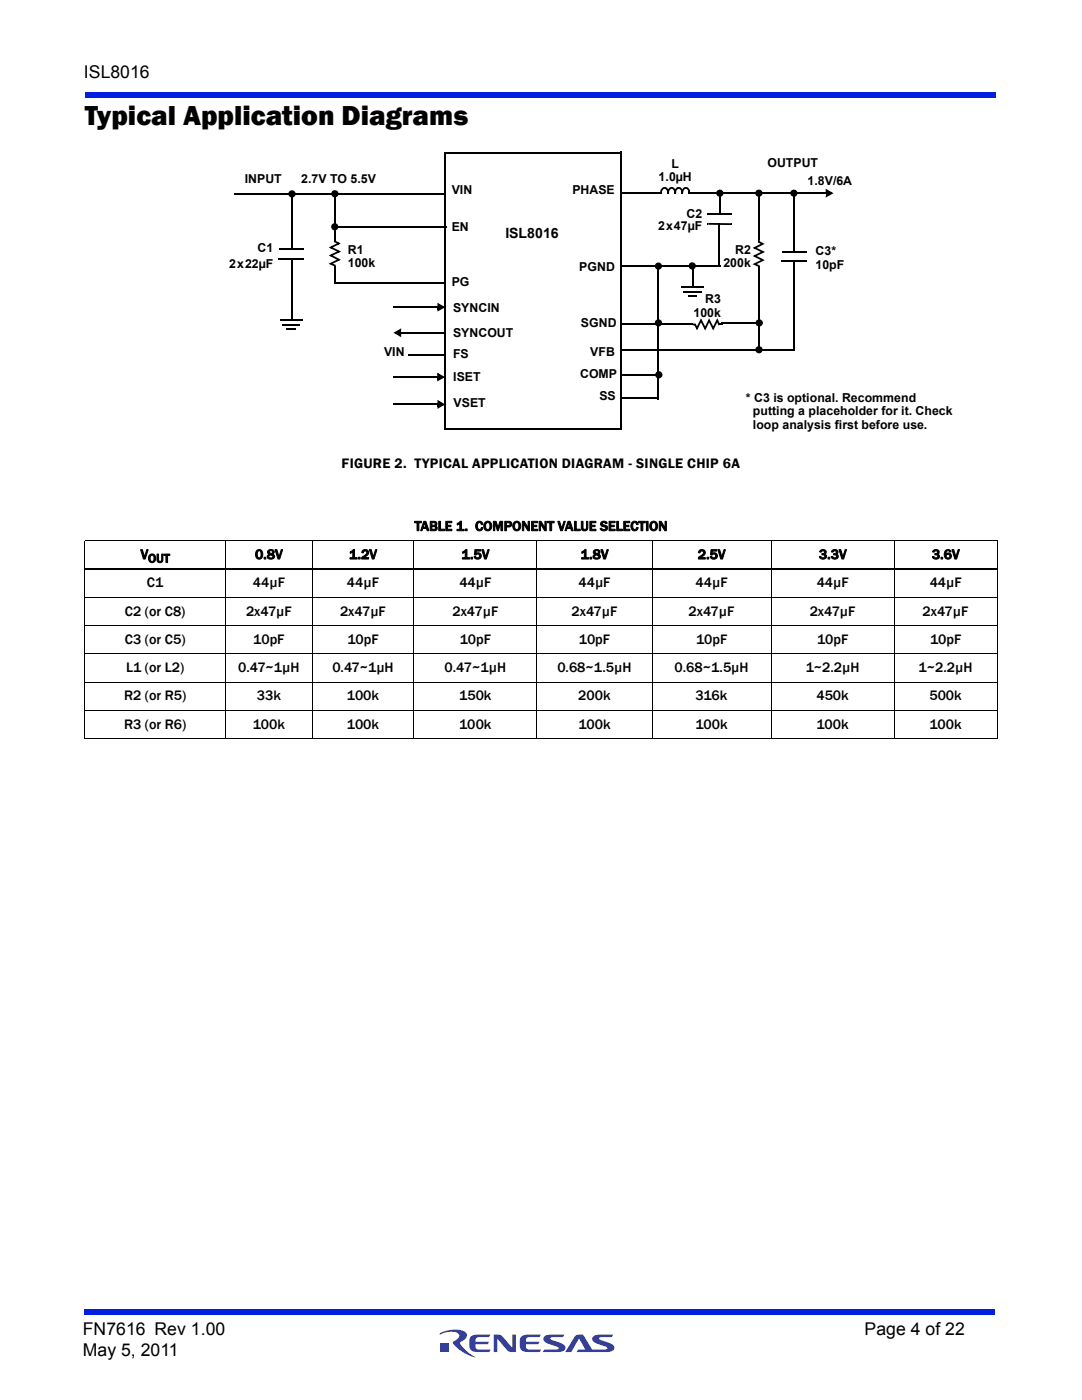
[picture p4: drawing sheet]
<svg xmlns="http://www.w3.org/2000/svg" width="216mm" height="279mm" viewBox="0 0 216 279" stroke-linecap="round" stroke-linejoin="round" font-family="sans-serif">
<g fill="#333f99">
<path d="M98.5 266.3h.7a1.2 1.2 0 0 1 1.1 .5l1.9 2.2v-2.7h.7v3.5h-.7a1.04 1.04 0 0 1-1-.4l-2-2.2v2.6h-.7z"/>
<path d="M93.9 266.8l.8-.4 3.2-.1-.3 .5-2.3 .1a.7 .7 0 0 0-.4 .9h2.7l-.4 .5h-2.3v.4l.2 .5 .2 .1h2.6l-.3 .5h-2.3a1.36 1.36 0 0 1-1.7-1.2l.1-1.5z"/>
<path d="M104 266.8l.8-.4 3.1-.1-.3 .5-2.3 .1a.7 .7 0 0 0-.3 .9h2.7l-.4 .5h-2.3v.4l.1 .5 .3 .1h2.6l-.3 .5h-2.3a1.36 1.36 0 0 1-1.7-1.2l.1-1.5z"/>
<path d="M108.6 266.7l.8-.3 3.2-.1-.3 .5-2.5 .2v.3l.6 .2a3.4 3.4 0 0 1 2.4 1.3 .85 .85 0 0 1-1 1h-3.5l.4-.5h2.1l.6-.1v-.3l-.6-.2a3.4 3.4 0 0 1-2.4-1.3l.1-.5z"/>
<path d="M114.8 266.6a1.8 1.8 0 0 1 1.5-.3l1.9 3h2.3l.7-.1v-.3l-.6-.2a3.4 3.4 0 0 1-2.4-1.3 .85 .85 0 0 1 1-1l3.2-.1-.3 .5-2.5 .2v.3l.6 .2a3.4 3.4 0 0 1 2.4 1.3 .85 .85 0 0 1-1 1h-6.5l.3-.4 1.4-.1-1.2-2.1-1.6 2.6h-1.2z"/>
<path d="M88 268h1.6v1.7h-1.6z"/>
<path d="M87.8 266.1a5.6 5.6 0 0 1 5.1-.2 1.19 1.19 0 0 1-.8 1.8l-.3 .3a6.8 6.8 0 0 0 3 2.9 7.1 7.1 0 0 1-4.4-3l.5-.4a.81 .81 0 0 0 .7-.8 .81 .81 0 0 0-.6-.8 5.3 5.3 0 0 0-3.3 .4z"/>
</g>
<g fill="#001fe0">
<path d="M16.9 261.3h181.7v1h-181.7z"/>
<path d="M16.9 18.4h181.7v1h-181.7z"/>
</g>
<path d="M124 38.4h.2v.4h-.2zM164.8 37.7l1.5 .8-1.5 .9v-.4l1.1-.6 .1 .3-1.2-.6 .2-.3 .1 .7h-.3zM164.8 38.5h.3v.6h-.3z" fill="#000"/>
<path d="M124.2 38.6h6.9M138.2 38.6h26.6" fill="none" stroke="#000" stroke-width=".36"/>
<path d="M164.9 38l1 .5-1 .6z" fill="#000"/>
<path d="M88.9 31h35.1v66h-35.1z" fill="#fff"/>
<g fill="none" stroke="#000" stroke-width=".36">
<path d="M46.9 38.6h42M58.3 38.9v10.8M66.8 38.4v18M88.7 30.5h35.3M88.9 30.5v55.2M124 30.3v55.3M143.6 38.5v4.3M151.4 38.6v9.4M158.4 38.5v11.6M55.8 51.6h4.8M55.8 49.8h4.8M58.3 51.6v12.2"/>
<path d="M66.8 45.3h22.2M66.9 56.4h22M123.8 53.1h19.9M138.2 52.7v4.5M141.3 42.8h4.8M143.5 44.6v8.5M151.4 53.6v16.4M156.1 52.1h4.8M156.1 50.2h4.8M158.4 51.9v17.9M80.1 66.4h8.8M123.9 69.8h34.7"/>
<path d="M124.1 79.5h7.3M144 64.4h7.7M88.7 85.6h35.5"/>
</g>
<g fill="#000">
<path d="M46.7 38.5h.2v.3h-.2zM58.1 38.8h.3v.1h-.3zM57.7 38.2a.72 .72 0 0 1 1.1 0l.2 .5h-.4l-.1-.3 .1 .1-.4-.2-.2 .1-.1 .3 .3 .4 .3-.1 .1-.3h.4l-.2 .5-.4 .2-.6-.1a.75 .75 0 0 1-.1-1.1zM58.6 38.7h.4zM66.3 38.2a.71 .71 0 0 1 1.2 .2v.3h-.3l-.2-.4-.4 .1 .1-.1-.2 .2v-.1v.4l.4 .2 .3-.3h.3a.72 .72 0 0 1-1 .6 .72 .72 0 0 1-.2-1.1zM67.2 38.7h.3zM143.2 38a.72 .72 0 0 1 1.2 .5h-.4l-.3-.3-.4 .2v.3l.2 .2h.3l.2-.4h.4l-.1 .3a.72 .72 0 0 1-1.1 .3 .72 .72 0 0 1 0-1.1zM144 38.5h.4zM151.3 38.5h.3v.1h-.3zM150.9 38.1a.73 .73 0 0 1 .8-.2 .73 .73 0 0 1 .4 .6h-.3l-.3-.3-.4 .2 .2 .5-.1-.1 .4 .1 .2-.4h.3v.3a.69 .69 0 0 1-1.2 .2 .73 .73 0 0 1 0-.9zM151.8 38.5h.3zM158 38a.72 .72 0 0 1 1.1 .5h-.3l-.3-.3-.4 .2v.3l.2 .2h.3l.2-.4h.3v.3a.72 .72 0 0 1-1.1 .3 .72 .72 0 0 1 0-1.1z"/>
<path d="M158.8 38.5h.3zM55.6 51.4h.2v.4h-.2zM55.6 49.6h.2v.3h-.2zM58.1 51.5h.3v.1h-.3zM66.7 45.1h.1v.3h-.1zM66.7 56.4h.3v.2h-.3zM66.7 56.3h.2v.3h-.2zM66.4 44.7l.1-.1a.71 .71 0 0 1 1 .7h-.3l-.2-.3-.2-.1-.3 .2-.1 .2 .2 .3h.2l.4-.3h.3a.73 .73 0 0 1-1.1 .6 .75 .75 0 0 1 0-1.2zM67.2 45.3h.3zM138 57.2h.4v.2h-.4zM137.6 52.5a.73 .73 0 0 1 .8-.1 .73 .73 0 0 1 .5 .7h-.4l-.2-.4h-.3l-.2 .4 .2 .3 .4-.1 .1-.2h.4v.1l-.2 .3-.4 .3-.5-.1a.72 .72 0 0 1-.2-1.2zM138.5 53.1h.4z"/>
<path d="M141.2 42.6h.1v.3h-.1zM141.2 44.5h.1v.4h-.1zM143.4 42.8h.4v.1h-.4zM145.9 44.6h.2v.3h-.2zM151.3 53.5h.3v.1h-.3zM155.9 51.9h.2v.4h-.2zM156 50h.1v.4h-.1zM158.2 50.1h.4v.2h-.4zM79.7 65.8h.4v.6h-.4zM78.5 66.4l1.6-.9-.1 .5-1 .6-.2-.3 1.2 .5-.2 .3-.1-.7h.4v.9zM123.8 69.6h.1v.4h-.1zM123.9 79.3h.2v.4h-.2z"/>
<path d="M151.3 69.6h.1v.4h-.1zM151.7 64.3h.1v.3h-.1zM150.9 69.3a.71 .71 0 0 1 1.2 .2l.1 .3h-.4l-.1-.2-.2-.2-.3 .1-.1 .2 .2 .5 .4-.1 .1-.3h.4l-.1 .3a.72 .72 0 0 1-1 .3 .72 .72 0 0 1-.2-1.1zM151.8 69.8h.4zM158.2 69.8h.4v.2h-.4z"/>
</g>
<path d="M141.3 44.7h4.6" fill="none" stroke="#000" stroke-width=".42"/>
<g fill="#000">
<path d="M78.9 66.4l1-.6v1.2z"/>
<circle cx="58.3" cy="38.7" r=".54"/>
<circle cx="66.8" cy="38.7" r=".54"/>
<circle cx="143.6" cy="38.6" r=".54"/>
<circle cx="151.4" cy="38.5" r=".54"/>
<circle cx="158.4" cy="38.6" r=".54"/>
<circle cx="66.8" cy="45.3" r=".54"/>
<circle cx="138.1" cy="53.1" r=".54"/>
<circle cx="151.4" cy="69.8" r=".54"/>
</g>
<path d="M66.2 47.9h1.2v5.4h-1.2z" fill="#fff"/>
<path d="M66.1 52.5l.9 .4v.1l-.2 .2-.9-.4zM66.7 47.6h.3v.2h-.3zM66.7 53h.3v.6h-.3zM66.7 47.8h.3v.4l-.3 .1 .2-.3 1.1 .6-2.1 1 .2-.4 2 1-2.2 .9 .2-.3 1.9 1-2.1 1-.3-.2 2-.9 .1 .3-2.1-1 2-1 .1 .4-2.1-1 1.9-1 .2 .3-1-.4z" fill="#000"/>
<path d="M138.5 64.1h5.3v1.2h-5.3z" fill="#fff"/>
<path d="M138.1 64.6h.1v.3h-.1zM138.2 64.6h.6l.4 1-.3-.2 1-1.9 1 2.2-.4-.2 1-2 1 2.1-.3-.1 .9-2 .2 .3-1 2.2-1-2 .3-.2-.9 2.2-1-2 .3-.2-.9 2.1-.6-1.1 .4-.1-.2 .2h-.5zM142.9 64l.4-.2 .4 .9-.2 .2h-.1zM143.5 64.6h.6v.3h-.6z" fill="#000"/>
<path d="M150.8 48h1.2v5.4h-1.2z" fill="#fff"/>
<g fill="#000">
<path d="M130.7 38.4h1.2v.3h-1.2zM131.7 38.5h.4v.2h-.4zM132.2 37.5l.2-.2 .5 .1 .6 .7-.4 .1-.3-.5h-.3l-.4 .4v.4h-.4l.1-.5zM131.9 38.4h.2v.3h-.2zM133.1 38.1h.4v.1h-.4zM133.1 38.2h.4v.5h-.4zM133.1 38.5l.4 .1v.1h-.4zM133.6 37.4l.4-.1 .4 .1 .5 .7-.3 .1-.4-.5h-.3l-.4 .4v.5l-.4-.1 .1-.5zM134.6 38.1h.3v.1h-.3zM134.6 38.2h.3v.5h-.3zM134.6 38.5h.3v.2h-.3zM135 37.5l.2-.2 .5 .1 .6 .7-.3 .1-.4-.5h-.3l-.4 .4v.4h-.3v-.5z"/>
<path d="M136 38.2h.3v.5h-.3zM136 38.5h.3v.2h-.3zM136.4 37.5l.3-.2 .4 .1 .6 .7-.3 .1-.4-.5h-.3l-.4 .4v.4h-.3v-.5zM136 38.2l.3-.1v.1l-.3 .1zM137.4 38.4h1.2v.3h-1.2zM137.4 38.1h.3v.1h-.3zM137.4 38.2h.3v.5h-.3zM138.6 38.4h.2v.3h-.2zM131.2 52.8h.4v.2h-.4zM131 52.5a.72 .72 0 0 1 1.1 .6h-.4l-.2-.4h-.2l-.3 .3 .1 .3 .2 .2 .3-.1 .1-.3h.4a.72 .72 0 0 1-1.1 .6 .72 .72 0 0 1 0-1.2zM131.7 53.1h.4zM135.8 57.1h.2v.4h-.2z"/>
<path d="M136.4 58h.1v.4h-.1zM137.2 58.9h.2v.3h-.2zM137.4 58.9h1.7v.3h-1.7zM150.6 52.5l1 .5v.1l-.3 .2-.8-.4zM151.2 47.7h.4v.1h-.4zM151.2 53.1h.4v.6h-.4zM151.2 47.8h.4v.5l-.3 .1 .2-.3 1.1 .6-2.1 .9 .2-.3 2 1-2.2 .9 .2-.3 1.9 1-2.1 1-.3-.2 1.9-.9 .2 .3-2.1-1 2-1 .1 .3-2.1-.9 1.9-1 .2 .3-1.1-.4zM55.8 63.8h.2v.3h-.2zM56.3 64.6h.2v.4h-.2zM57.2 65.5h.1v.3h-.1zM57.3 65.5h1.8v.3h-1.8zM81.5 70.7h.2v.3h-.2z"/>
<path d="M87.2 74.4l1.6 .8-1.6 .9 .1-.4 1-.6 .2 .3-1.2-.6 .2-.3 .1 .7h-.4zM87.2 75.2h.4v.6h-.4zM87.3 60.4l1.6 .9-1.6 .9 .1-.5 1-.5 .2 .3-1.2-.6 .1-.3 .2 .7h-.4zM87.3 61.3h.4v.6h-.4zM124 74.6h.2v.3h-.2zM131 63.8a.72 .72 0 0 1 1.1 .6h-.4l-.3-.3-.4 .2v.3l.3 .2h.3l.1-.4h.4l-.1 .3a.72 .72 0 0 1-1.1 .3 .72 .72 0 0 1 .1-1.2zM131.7 64.4h.4zM131 74.2a.73 .73 0 0 1 1.2 .6h-.4l-.2-.3-.3-.1-.2 .4 .2 .4 .4-.1 .1-.3h.4l-.4 .6-.7 .1-.4-.5v-.4zM131.8 74.8h.4zM137.9 64.4h.2v.4h-.2zM151.1 63.8a.72 .72 0 0 1 1.1 .6h-.4l-.3-.3-.4 .2 .1 .3 .2 .2h.3l.1-.4h.4l-.1 .3a.72 .72 0 0 1-1.1 .3 .72 .72 0 0 1 .1-1.2zM151.8 64.4h.4z"/>
<path d="M87.3 79.8l1.5 .9-1.5 .9 .1-.5 1-.5 .1 .3-1.1-.6 .2-.3 .1 .7h-.4zM87.3 80.7h.4v.6h-.4z"/>
</g>
<path d="M131.4 53v26.8M136 57.3h4.4M136.5 58.2h3.5M56 63.9h4.4M56.5 64.8h3.4M78.4 75.3h8.8M78.4 61.3h8.9M81.7 70.8h7.2M123.8 64.6h14.1M124.2 74.8h7.3M78.4 80.7h8.9M16.9 113.6h182.1" fill="none" stroke="#000" stroke-width=".36"/>
<g fill="#000">
<path d="M87.4 74.7l1 .5-1 .6zM87.5 60.7l1 .6-1 .6zM87.5 80.1l1 .6-1 .6z"/>
<circle cx="131.4" cy="53.1" r=".54"/>
<circle cx="131.4" cy="64.4" r=".54"/>
<circle cx="131.5" cy="74.8" r=".54"/>
<circle cx="151.5" cy="64.4" r=".54"/>
</g>
<g fill="none" stroke="#000" stroke-width=".2">
<path d="M16.9 119.2h182.1M45 107.9v39.6M62.3 107.9v39.6M82.6 107.9v39.6M107.1 107.9v39.6M130.1 107.9v39.6M153.9 107.9v39.6M178.5 107.9v39.6M16.9 124.9h182.1M16.9 130.5h182.1M16.9 136.1h182.1M16.9 141.8h182.1"/>
<path d="M16.9 147.4h182.1M16.9 147.4v-39.4l182.1-.1v39.5"/>
</g>
<text font-size="5.6" x="16.9" y="24.9">Typical Application Diagrams</text>
<g font-size="3.5">
<text x="16.7" y="15.6">ISL8016</text>
<text x="16.5" y="266.5">FN7616 Rev 1.00</text>
<text x="172.5" y="266.5">Page 4 of 22</text>
<text x="16.5" y="270.7">May 5, 2011</text>
</g>
<g font-size="2.8">
<text x="100.8" y="47.6">ISL8016</text>
<text x="68.2" y="93.5">FIGURE 2. TYPICAL APPLICATION DIAGRAM - SINGLE CHIP 6A</text>
<text x="82.7" y="105.9">TABLE 1. COMPONENT VALUE SELECTION</text>
<text x="28" y="111.6">V</text>
<text x="50.9" y="111.6">0.8V</text>
<text x="69.6" y="111.6">1.2V</text>
<text x="92.1" y="111.6">1.5V</text>
<text x="115.8" y="111.6">1.8V</text>
<text x="139.2" y="111.6">2.5V</text>
<text x="163.4" y="111.6">3.3V</text>
<text x="185.9" y="111.6">3.6V</text>
<text x="29.3" y="117.2">C1</text>
<text x="50.5" y="117.2">44µF</text>
<text x="69.2" y="117.2">44µF</text>
<text x="91.7" y="117.2">44µF</text>
<text x="115.4" y="117.2">44µF</text>
<text x="138.8" y="117.2">44µF</text>
<text x="163" y="117.2">44µF</text>
<text x="185.5" y="117.2">44µF</text>
<text x="24.9" y="122.9">C2 (or C8)</text>
<text x="49.1" y="122.9">2x47µF</text>
<text x="67.9" y="122.9">2x47µF</text>
<text x="90.3" y="122.9">2x47µF</text>
<text x="114" y="122.9">2x47µF</text>
<text x="137.4" y="122.9">2x47µF</text>
<text x="161.6" y="122.9">2x47µF</text>
<text x="184.1" y="122.9">2x47µF</text>
<text x="24.9" y="128.5">C3 (or C5)</text>
<text x="50.5" y="128.5">10pF</text>
<text x="69.3" y="128.5">10pF</text>
<text x="91.7" y="128.5">10pF</text>
<text x="115.5" y="128.5">10pF</text>
<text x="138.9" y="128.5">10pF</text>
<text x="163" y="128.5">10pF</text>
<text x="185.6" y="128.5">10pF</text>
<text x="25.2" y="134.2">L1 (or L2)</text>
<text x="47.5" y="134.2">0.47~1µH</text>
<text x="66.3" y="134.2">0.47~1µH</text>
<text x="88.7" y="134.2">0.47~1µH</text>
<text x="111.2" y="134.2">0.68~1.5µH</text>
<text x="134.6" y="134.2">0.68~1.5µH</text>
<text x="160.8" y="134.2">1~2.2µH</text>
<text x="183.3" y="134.2">1~2.2µH</text>
<text x="24.7" y="139.8">R2 (or R5)</text>
<text x="51.2" y="139.8">33k</text>
<text x="69.2" y="139.8">100k</text>
<text x="91.6" y="139.8">150k</text>
<text x="115.4" y="139.8">200k</text>
<text x="138.8" y="139.8">316k</text>
<text x="162.9" y="139.8">450k</text>
<text x="185.5" y="139.8">500k</text>
<text x="24.7" y="145.4">R3 (or R6)</text>
<text x="50.4" y="145.4">100k</text>
<text x="69.2" y="145.4">100k</text>
<text x="91.6" y="145.4">100k</text>
<text x="115.4" y="145.4">100k</text>
<text x="138.8" y="145.4">100k</text>
<text x="162.9" y="145.4">100k</text>
<text x="185.5" y="145.4">100k</text>
</g>
<g font-size="2.5">
<text x="134" y="33.6">L</text>
<text x="153.1" y="33.3">OUTPUT</text>
<text x="48.9" y="36.6">INPUT</text>
<text x="60.1" y="36.6">2.7V TO 5.5V</text>
<text x="90.1" y="38.7">VIN</text>
<text x="114.2" y="38.7">PHASE</text>
<text x="131.4" y="36">1.0µH</text>
<text x="161.1" y="36.9">1.8V/6A</text>
<text x="90.1" y="46.1">EN</text>
<text x="131.3" y="45.9">2x47µF</text>
<text x="137" y="43.6">C2</text>
<text x="45.7" y="53.6">2x22µF</text>
<text x="51.4" y="50.3">C1</text>
<text x="69.4" y="50.6">R1</text>
<text x="69.4" y="53.3">100k</text>
<text x="115.6" y="54">PGND</text>
<text x="144.4" y="53.2">200k</text>
<text x="146.7" y="50.8">R2</text>
<text x="162.8" y="50.9">C3*</text>
<text x="162.8" y="53.6">10pF</text>
<text x="90.1" y="57.1">PG</text>
<text x="90.4" y="62.4">SYNCIN</text>
<text x="115.9" y="65.2">SGND</text>
<text x="138.4" y="63.2">100k</text>
<text x="140.7" y="60.6">R3</text>
<text x="76.6" y="71">VIN</text>
<text x="90.4" y="67.2">SYNCOUT</text>
<text x="90.4" y="71.5">FS</text>
<text x="117.8" y="71">VFB</text>
<text x="90.4" y="76.1">ISET</text>
<text x="115.8" y="75.5">COMP</text>
<text x="90.5" y="81.3">VSET</text>
<text x="119.6" y="79.9">SS</text>
<text x="148.8" y="80.2">* C3 is optional. Recommend</text>
<text x="150.2" y="82.9">putting a placeholder for it. Check</text>
<text x="150.2" y="85.7">loop analysis first before use.</text>
<text x="29.5" y="112.3">OUT</text>
</g>
</svg>
